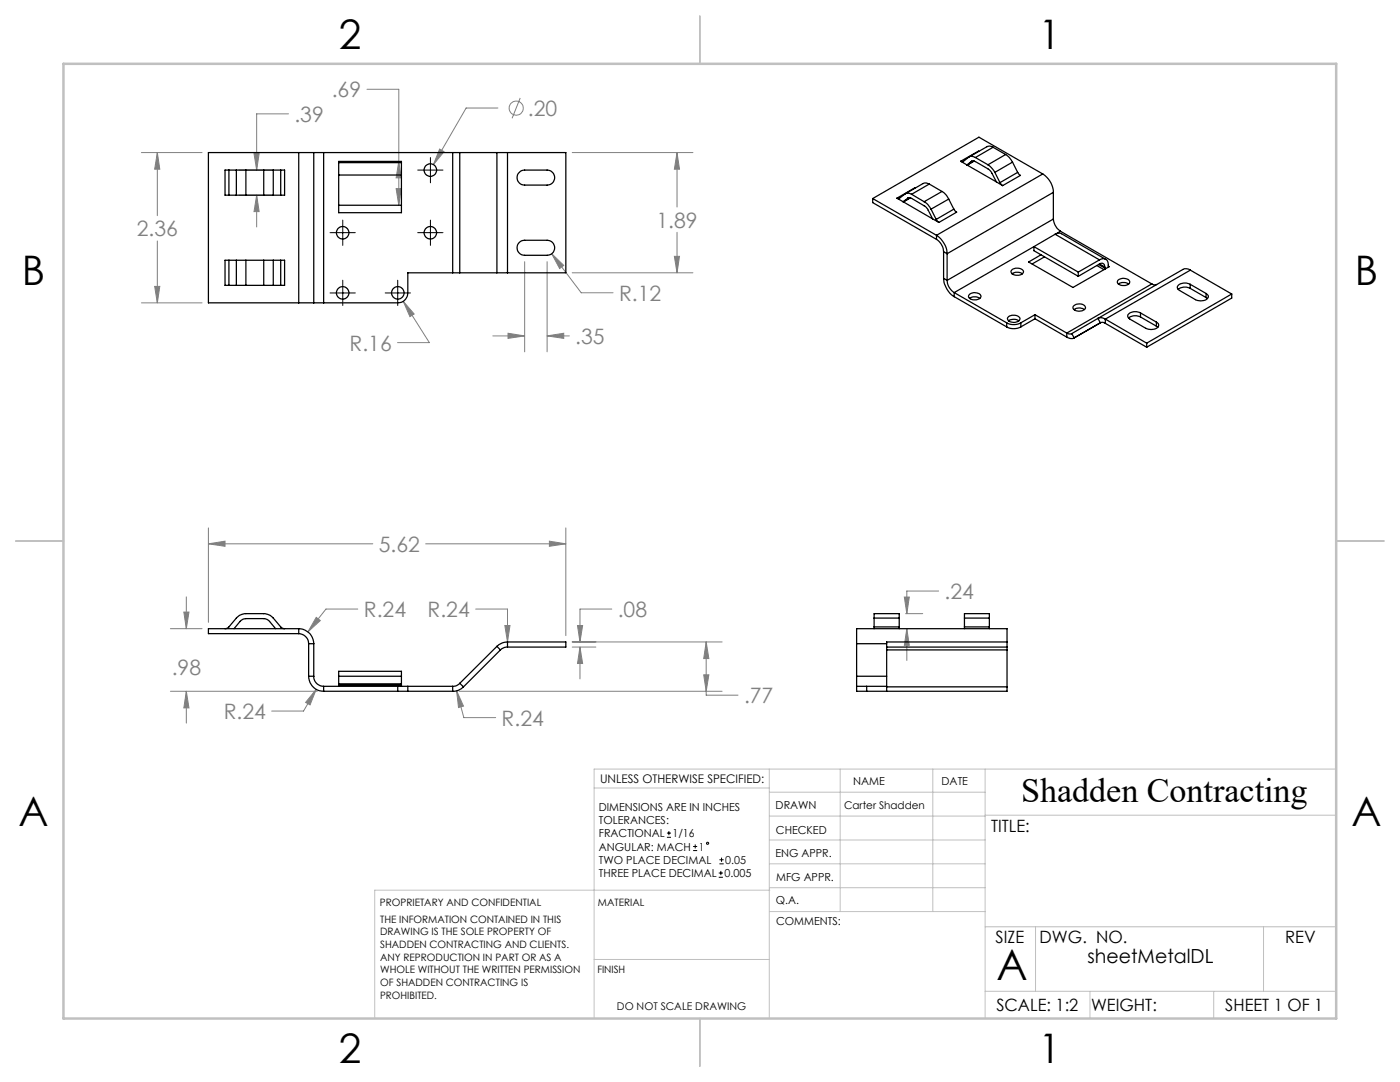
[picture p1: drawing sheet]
<svg xmlns="http://www.w3.org/2000/svg" width="279mm" height="216mm" viewBox="0 0 279 216" stroke-linecap="round" stroke-linejoin="round" font-family="sans-serif">
<g fill="none" stroke="#808080" stroke-width=".2">
<path d="M73.2 17.8h6.4v23.2M103.8 19.5l-1.6 4.1M28.2 30.4h12.1M31.4 30.4l.5 3.4h-1zM31.4 30.4v12.6M47.7 38.9h6.7M47.7 33.9h6.7M50.7 30.7h1l-.5 3.2zM51.2 38.9l.5 3.3h-1zM51.2 38.9v6.4M57.6 22.7h-6.4v11.2M79.1 37.6h1l-.5 3.4z"/>
<path d="M79.6 32.2l.5 3.3h-1zM87.7 29.7l.9 .6-2.1 2.5zM99.4 21.6h-6.4l-6.5 11.2M114.2 30.4h24.1M135.1 30.4l.5 3.4h-1zM135.1 30.4v10.9M30.9 57.1h1l-.5 3.3zM31.4 48.1v12.3M104.7 52.2v18M109.2 52.2v18M110.1 50.6l2.4 2.4-.8 .6zM110.1 50.6l5.9 7.8h6.3"/>
<path d="M114.2 54.4h24.1M134.6 51.2h1l-.5 3.2zM135.1 46.4v8M28.2 60.4h12.1M80.5 60.1l2.2 2.6-.9 .5zM80.5 60.1l5.2 8.3h-6.4M98.4 67h6.3M101.4 66.5l3.3 .5-3.3 .5zM109.2 67l3.3-.5v1zM109.2 67h4.4M37.2 119.1v6.3M41.6 108.5l3.3-.5v1z"/>
<path d="M41.6 105.3v18.9M41.6 108.5h32.8M84.9 108.5h28M109.6 108l3.3 .5-3.3 .5zM112.9 105.3v21.5M180.5 119.1h1l-.5 3.3zM187.3 117.9h-6.3v4.5M34 125.4h6.3M34 137.9h29.3M36.7 122.1h1l-.5 3.3zM37.2 137.9l.5 3.4h-1zM37.2 137.9v6.4"/>
<path d="M63.1 123.2l.8 .6-2.4 2.3zM63.1 137.5l-1.2 3.2-.9-.5zM63.1 137.5l-2.5 4.4h-6.4M71.4 121.5h-6.3l-3.6 4.6M91.1 137.8l1.4 3.1-1 .3zM91.1 137.8l1.5 5.4h6.3M91.6 137.9h52.5M94.9 121.5h6.4v6.6M100.8 124.8h1l-.5 3.3zM114.2 129.1h4.7M114.2 128.1h29.9M115.3 124.8h1l-.6 3.3z"/>
<path d="M115.7 129.1l.6 3.3h-1zM115.7 129.1v6.4M122.1 121.5h-6.4v6.6M140.4 134.7h1.1l-.6 3.2zM140.9 128.1l.6 3.3h-1.1zM140.9 128.1v10.6h6.4M180.7 122.4h3.4M181 125.4l.5 3.4h-1zM181 125.4v6.4"/>
<circle cx="103" cy="21.6" r="1.41"/>
</g>
<g fill="none" stroke="#000" stroke-width=".2">
<path d="M83.4 33.9h5M85.9 31.4v5.1M65.9 58.5h5M65.9 46.4h5M68.4 43.9v5.1M68.4 55.9v5.1M76.9 58.5h5M79.4 55.9v5.1M83.4 46.4h5M85.9 43.9v5.1M133.1 167.1h.8M133.1 166.2h.8"/>
<path d="M133.5 165.8v.9M138.3 169.7h.8M138.3 168.9h.8M138.7 168.5v.8M143.4 175h.9M143.4 174.2h.9M143.6 172.4h.8M143.6 171.6h.8M143.9 173.8v.8M144 171.1v.9"/>
<circle cx="141.2" cy="168.3" r=".22"/>
</g>
<g fill="none" stroke="#c0c0c0" stroke-width=".2">
<path d="M118.6 157.2h34.9M153.5 153.5v49.7M153.5 158.1h43.1M167.7 153.5v28.4M186.2 153.5v28.4M196.6 153.5v49.7M266.7 153.5h-148.1v49.7M153.5 167.6h43.1M153.5 162.8h43.1M153.5 172.4h43.1M153.5 177.1h43.1M153.6 177.6h-78.8v25.6"/>
<path d="M196.6 162.7h70.1M118.6 191.5h34.9M153.6 181.9h43M196.6 197.8h70.1M196.6 184.9h70.1M206.7 184.9v12.9M217.5 197.8v5.4M242.2 197.8v5.4M252.2 184.9v12.9"/>
</g>
<path d="M139.7 3.2v9.5M3.1 107.9h9.6M266.7 107.9h9.5M139.7 203.2v9.6" fill="none" stroke="#c0c0c0" stroke-width=".25"/>
<path d="M12.7 12.7h254v190.5h-254z" fill="none" stroke="#c0c0c0" stroke-width=".5"/>
<path d="M63.1 123.2l-1.6 2.9 2.4-2.3zM100.8 124.8l.5 3.3 .5-3.3zM63.1 137.5l-2.1 2.7 .9 .5zM91.1 137.8l.4 3.4 1-.3zM115.7 129.1l.6 3.3h-1zM115.3 124.8h1l-.6 3.3zM41.6 108.5l3.3-.5v1zM109.6 108l3.3 .5-3.3 .5zM36.7 122.1h1l-.5 3.3zM37.2 137.9l.5 3.4h-1zM140.9 128.1l.6 3.3h-1.1zM140.4 134.7h1.1l-.6 3.2zM87.7 29.7l-1.2 3.1 2.1-2.5zM101.4 66.5l3.3 .5-3.3 .5zM109.2 67l3.3-.5v1zM110.1 50.6l1.6 3 .8-.6zM51.2 38.9l.5 3.3h-1zM50.7 30.7h1l-.5 3.2zM79.6 32.2l.5 3.3h-1zM79.1 37.6h1l-.5 3.4zM80.5 60.1l1.3 3.1 .9-.5zM30.9 57.1h1l-.5 3.3zM31.4 30.4l.5 3.4h-1zM134.6 51.2h1l-.5 3.2zM135.1 30.4l.5 3.4h-1zM181 125.4l.5 3.4h-1zM180.5 119.1h1l-.5 3.3z" fill="#808080"/>
<g fill="none" stroke="#000" stroke-width=".25">
<path d="M45.7 33.9h-.8v5h.8M45.7 33.9h1.5M45.7 38.9h1.5M45.7 33.9v5M47.2 38.9h1.9M47.2 33.9h1.9M47.2 33.9v5M49.1 33.9v5M49.1 33.9h3.5M49.1 38.9h3.5M52.6 38.9h1.9M52.6 33.9h1.9"/>
<path d="M52.6 33.9v5M54.5 33.9h1.5M54.5 38.9h1.5M54.5 33.9v5M56 33.9h.8v5h-.8M56 33.9v5M59.6 30.4h3M59.6 30.4v30M59.6 30.4h-18v30h18M62.6 30.4h2M62.6 30.4v30M64.6 30.4v30"/>
<path d="M64.6 30.4h25.7M67.6 32.5v2.4M67.6 32.5v-.3h12.5v.3M67.6 34.9v7.5h12.5v-7.5M67.6 32.5h12.5M67.6 34.9h12.5M80.1 32.5v2.4M90.3 30.4h1.5M90.3 30.4v24M91.8 30.4h7.4M91.8 30.4v24M99.2 30.4h2.1"/>
<path d="M99.2 30.4v24M101.3 30.4v24M101.3 30.4h11.6v24h-11.6M103.6 34.4l.5-.4 .6-.1h4.5a1.5 1.5 0 0 1 1.5 1.5 1.5 1.5 0 0 1-1.5 1.5h-4.5a1.47 1.47 0 0 1-1.4-.9 1.47 1.47 0 0 1 .3-1.6zM174.2 39.6v.8l12.7 7.4M174.2 39.6l12.7 7.4M179 39.5l1.2 .8M181.1 39.6l.4-.2 .4 .2 2.8 1.6 .4 .5 1 2M181.1 39.6l-.9 .7M181.3 39.5l-.2 .1M181.7 39.5l-1.4 .8M181.9 38.8a1.25 1.25 0 0 0-1.3-.1l-1.1 .9-.5-.1"/>
<path d="M181.9 38.8l2.5 1.5M182.6 37.5l-3.6 2M185.5 36.7a1.32 1.32 0 0 0-1.3-.1l-3.5 2.1M185.5 36.7l-3.6 2.1M185.5 36.7l2.5 1.5M188 38.2a3.3 3.3 0 0 1 1.3 1.5M188 38.2l-3.6 2.1M189.3 39.7l-3.5 2M189.3 39.7l1.1 2M191.7 32.2l1.3 .7M193 32.9l5.9 3.4M193.9 32.2l.4-.1 .4 .1 2.7 1.7 .4 .4 1.1 2"/>
<path d="M193.9 32.2l-.9 .7M194 32.1l-.1 .1M194.4 32.1l-1.4 .8M194.7 31.4a1.15 1.15 0 0 0-1.4 0l-1.1 .9-.5-.1M194.7 31.4l2.5 1.5M195.3 30.2l-3.6 2M197.2 32.9l.7 .6 .6 .9M198.2 29.4a1.1 1.1 0 0 0-1.2-.1l-3.6 2M198.2 29.4l-3.5 2M198.2 29.4l2.5 1.4M198.5 34.4l1.1 2M198.9 36.3l1.2 .7"/>
<path d="M199.6 36.4l.5 .6M200.7 30.8l.8 .7 .6 .8M200.7 30.8l-3.5 2.1M202.1 32.3l-3.6 2.1M202.1 32.3l1 2.1M203.1 34.4l.6 .6-3.6 2M203.1 34.4l-3.5 2M208.1 34.7a4.6 4.6 0 0 1 2.1 3.7M208.1 34.7l-21.2 12.3M208.1 34.7l-12.7-7.3-21.2 12.2M210.2 38.4l-21.2 12.2M210.2 38.4v5.3"/>
<path d="M45.7 51.9h-.8v5h.8M45.7 51.9h1.5M45.7 56.9h1.5M45.7 51.9v5M47.2 56.9h1.9M47.2 51.9h1.9M47.2 51.9v5M49.1 51.9v5M49.1 51.9h3.5M49.1 56.9h3.5M52.6 56.9h1.9M52.6 51.9h1.9"/>
<path d="M52.6 51.9v5M54.5 51.9v5M54.5 51.9h1.5M54.5 56.9h1.5M56 51.9h.8v5h-.8M56 51.9v5M67.6 41h12.5M90.3 54.4h1.5M90.3 54.4h-8.9v4.1a1.97 1.97 0 0 1-2 1.9h-14.8M91.8 54.4h7.4M99.2 54.4h2.1M103.6 48.4l.5-.4 .6-.1h4.5a1.5 1.5 0 0 1 1.5 1.5 1.5 1.5 0 0 1-1.5 1.5h-4.5a1.49 1.49 0 0 1-1.4-.9 1.49 1.49 0 0 1 .3-1.6z"/>
<path d="M180.2 40.3l5.9 3.4M184.4 40.3a3.3 3.3 0 0 1 1.4 1.4M185.8 41.7l1 2.1M186.1 43.7l1.3 .7M186.8 43.8l.6 .6M186.9 47a4.8 4.8 0 0 1 2.1 3.6M186.9 47.8a3.1 3.1 0 0 1 1.4 2.4M186.9 47v.8M188.3 55.5a4.8 4.8 0 0 0 2.1 3.7M188.3 50.2l.7 .4M188.3 55.5l.7 .5M188.3 50.2v5.3"/>
<path d="M189 56a3 3 0 0 0 1.4 2.4M189 50.6v5.4M190.4 41.7l.5 .6-3.5 2.1M190.4 41.7l-3.6 2.1M190.4 58.4l10.5 6M190.4 58.4v.8M190.4 59.2l10.5 6M193.5 59.5a1.99 1.99 0 0 1 2 0M193.6 58.7a1.5 1.5 0 0 1 2.2 .5 1.55 1.55 0 0 1-2.5 0zM201.9 53.9a1.65 1.65 0 0 1 2.4 .2 1.41 1.41 0 0 1-2.3 .5l-.2-.4zM202 54.6a1.86 1.86 0 0 1 2 0M206.3 49.2l-15.9 9.2"/>
<path d="M206.3 49.2l8.9 5.1M206.3 49.2v.8l8.9 5.1M207.8 50.8l-2.5 1.5 8.8 5.1 6.4-3.7M208.5 51.3l-2.5 1.4M210.2 43.7a3.3 3.3 0 0 0 1.4 2.4M210.2 43.7l-21.2 12.3M211.6 46.1l-5.3 3.1M211.6 46.1l18.3 10.6M215.2 54.3v.8M218.9 53l1.4 .8M219.3 52.8l1.2 .7M219.4 52.7a.65 .65 0 0 1 .8-.1 .65 .65 0 0 1 .3 .7"/>
<path d="M219.4 51.9a1.12 1.12 0 0 1 1.4-.1 1.12 1.12 0 0 1 .4 1.3M219.4 52.7l-4.2 2.4M219.4 51.9l-4.2 2.4M219.4 52.7l1.1 .6M220.5 53.5v.2M220.5 53.3v.2M220.7 51.8l-9.1-5.3-1 .2 8.8 5.2M221.2 53.1l.2 .1M221.4 53.2l-.9 .5M223.1 56a1.64 1.64 0 0 1 2.4 .2 1.2 1.2 0 0 1-1.7 .7 .67 .67 0 0 1-.7-.9zM223.2 56.7a1.99 1.99 0 0 1 2 0M229.9 56.7l.6 .2 .3-.1"/>
<path d="M229.9 56.7l-17 9.8M237.5 56.7a1.86 1.86 0 0 0-2.5 .6l.2 .5 3.4 2a1.82 1.82 0 0 0 2.6-.6l-.5-.6M237.5 57.5a2.16 2.16 0 0 0-2.4 .2M237.5 56.7l3.2 1.9M237.5 56.7v.8M237.5 57.5l3.2 1.9M237.6 53.9a1.44 1.44 0 0 0-1.5-.1l-17 9.7M237.6 53.9l-17 9.8M237.6 53.9l8.2 4.8M240.7 59.4l.2 .2M240.7 58.6v.8M245.8 58.7l-17 9.8"/>
<path d="M245.8 58.7v.8l-17 9.8M59.6 60.4h3M62.6 60.4h2M200.9 64.4a2.96 2.96 0 0 0 2.8 0M200.9 65.2a2.96 2.96 0 0 0 2.8 0M200.9 64.4v.8M201.2 63.3a1.65 1.65 0 0 1 2.4 .2 1.41 1.41 0 0 1-2.3 .5l-.3-.4zM201.3 64a1.86 1.86 0 0 1 2 0M203.7 64.4v.8M206.6 62.8l6.3 3.7M206.6 62.8l-2.9 1.6M206.6 62.8v.8"/>
<path d="M206.6 63.6l6.3 3.7M206.6 63.6l-2.9 1.6M212.9 66.5l.4 .1h.6M212.9 67.3a1.44 1.44 0 0 0 1.5 .1M212.9 66.5v.8M213.9 66.6l.5 .8M214.3 61a1.6 1.6 0 0 1 2.3 .2 1.03 1.03 0 0 1-1.4 .9 .78 .78 0 0 1-.8-.3 .78 .78 0 0 1-.1-.8zM214.3 61.8a1.86 1.86 0 0 1 2.1 0M219.1 63.5a1.44 1.44 0 0 1 1.5 .2M219.1 63.5l.5 .9M219.1 63.5l-5.2 3.1M219.6 64.4a.87 .87 0 0 1 1 .1"/>
<path d="M219.6 64.4l-5.2 3M220.6 63.7l8.2 4.8M220.6 64.5l8.2 4.8M220.6 63.7v.8M227.6 62.4a1.8 1.8 0 0 0-2.5 .6l.1 .4 .3 .3 3.2 1.8a2.07 2.07 0 0 0 2.5-.4l-.1-.5-.3-.3M227.6 63.3a2.09 2.09 0 0 0-2.4 .2M227.6 62.4l3.2 1.9M227.6 62.4v.9M227.6 63.3l3.2 1.8M228.8 68.5v.8M230.8 65.1l.3 .2M230.8 64.3v.8"/>
<path d="M44.9 125.4l.6-.2 1.7-1.9a2.61 2.61 0 0 1 1.9-.9h3.5a2.61 2.61 0 0 1 1.9 .9l1.7 1.9 .6 .2M46.7 125.4l1.2-1.4a1.47 1.47 0 0 1 1.2-.6h3.5a1.47 1.47 0 0 1 1.2 .6l1.2 1.4M59.6 125.4a3.1 3.1 0 0 1 3 3M59.6 126.4a2.04 2.04 0 0 1 2 2M59.6 125.4v1M59.6 125.4h-18v1h18M61.6 134.9a3 3 0 0 0 3 3M61.6 128.4h1M61.6 134.9h1M61.6 128.4v6.5M62.6 134.9a1.97 1.97 0 0 0 2 2M62.6 128.4v6.5"/>
<path d="M64.6 136.9v1M64.6 137.9h14.8M64.6 136.9h14.8M67.6 134.9v1.6M67.6 136.7v.2M67.6 134.9h12.5M67.6 134.9v-1h12.5v1M67.6 136.5v.2M67.6 136.5h12.5M67.6 136.7h12.5M79.4 137.9h2M79.4 136.9h2"/>
<path d="M79.4 136.9v1M80.1 134.9v1.6M80.1 136.7v.2M80.1 136.5v.2M81.4 137.9h8.9M81.4 136.9h8.9M81.4 136.9v1M90.3 136.9v1M91.8 136.3a1.78 1.78 0 0 1-1.5 .6M91.8 136.3l.7 .8M92.5 137.1a2.88 2.88 0 0 1-2.2 .8M99.2 129l.7 .7"/>
<path d="M99.2 129l-7.4 7.3M99.9 129.7l-7.4 7.4M101.3 128.1a3.1 3.1 0 0 0-2.1 .9M101.3 129.1a1.91 1.91 0 0 0-1.4 .6M101.3 128.1v1M101.3 128.1h11.6v1h-11.6M171 136.9h2M171 136.9v1h2M171 134.9v2M171 128.4h6M171 134.9h6M171 128.4v6.5"/>
<path d="M173 136.9h4M173 136.9v1M174.4 125.1v.3M174.4 123.3v-.9h5.1v.9M174.4 125.1h5.1M174.4 123.3h5.1M174.4 123.3v1.8M177 129.1v.6M177 137.1v.8M177 129.1h24M177 129.7v7.4M177 129.7h24"/>
<path d="M177 137.1h24M179.5 125.1v.3M179.5 123.3v1.8M192.5 125.1v.3M192.5 123.3v-.9h4.9v.9M192.5 125.1h4.9M192.5 123.3h4.9M192.5 123.3v1.8M197.4 125.1v.3M197.4 123.3v1.8M201 129.1v.6M201 137.1v.8h-28"/>
<path d="M201 128.1v-2.7h-30v3M201 128.1h-24v1M201 128.1v1M201 129.7v7.4"/>
<circle cx="85.9" cy="34" r="1.26"/>
<circle cx="68.4" cy="46.5" r="1.24"/>
<circle cx="68.4" cy="58.4" r="1.24"/>
<circle cx="79.4" cy="58.4" r="1.24"/>
<circle cx="85.9" cy="46.5" r="1.24"/>
</g>
<text font-size="8.5" x="198.9" y="195.5">A</text>
<g font-size="8.1">
<text x="67.6" y="9.7">2</text>
<text x="207.3" y="9.7">1</text>
<text x="4.4" y="57">B</text>
<text x="270.4" y="57">B</text>
<text x="3.7" y="164.9">A</text>
<text x="269.7" y="164.9">A</text>
<text x="67.6" y="212.2">2</text>
<text x="207.3" y="212.2">1</text>
</g>
<text font-size="6.9" x="203.8" y="160.1">Shadden Contracting</text>
<g font-size="4.2" fill="#808080">
<text x="66.2" y="19.4">.69</text>
<text x="105.4" y="23.1">.20</text>
<text x="58.8" y="24.3">.39</text>
<text x="27.3" y="47.2">2.36</text>
<text x="131" y="45.4">1.89</text>
<text x="123.6" y="60">R.12</text>
<text x="69.8" y="69.9">R.16</text>
<text x="114.8" y="68.6">.35</text>
<text x="75.6" y="110.1">5.62</text>
<text x="188.5" y="119.5">.24</text>
<text x="72.6" y="123.1">R.24</text>
<text x="85.3" y="123.1">R.24</text>
<text x="123.3" y="123.1">.08</text>
<text x="34.3" y="134.7">.98</text>
<text x="44.6" y="143.5">R.24</text>
<text x="148.5" y="140.3">.77</text>
<text x="100.1" y="144.8">R.24</text>
</g>
<text font-size="3.9" x="217" y="192.1">sheetMetalDL</text>
<g font-size="3.4">
<text x="197.8" y="166">TITLE:</text>
<text x="198.7" y="188.1">SIZE</text>
<text x="207.5" y="188.1">DWG. NO.</text>
<text x="256.5" y="188.2">REV</text>
<text x="198.8" y="201.7">SCALE: 1:2</text>
<text x="217.7" y="201.8">WEIGHT:</text>
<text x="244.5" y="201.7">SHEET 1 OF 1</text>
</g>
<text font-size="2.4" x="119.8" y="156.2">UNLESS OTHERWISE SPECIFIED:</text>
<g font-size="2.2">
<text x="119.5" y="161.8">DIMENSIONS ARE IN INCHES</text>
<text x="154.8" y="161.4">DRAWN</text>
<text x="170.2" y="156.7">NAME</text>
<text x="187.9" y="156.7">DATE</text>
<text x="119.5" y="164.4">TOLERANCES:</text>
<text x="119.5" y="167.1">FRACTIONAL</text>
<text x="134.2" y="167.1">1/16</text>
<text x="154.9" y="166.3">CHECKED</text>
<text x="119.5" y="172.4">TWO PLACE DECIMAL</text>
<text x="119.5" y="169.7">ANGULAR: MACH</text>
<text x="139.5" y="169.7">1</text>
<text x="144.7" y="172.4">0.05</text>
<text x="154.8" y="171">ENG APPR.</text>
<text x="119.5" y="175">THREE PLACE DECIMAL</text>
<text x="144.6" y="175">0.005</text>
<text x="154.9" y="175.7">MFG APPR.</text>
<text x="154.9" y="180.4">Q.A.</text>
<text x="154.9" y="184.6">COMMENTS:</text>
</g>
<g font-size="2.1">
<text x="168.5" y="161.5">Carter Shadden</text>
<text x="123.1" y="201.6">DO NOT SCALE DRAWING</text>
</g>
<g font-size="2">
<text x="75.8" y="180.7">PROPRIETARY AND CONFIDENTIAL</text>
<text x="75.9" y="184.1">THE INFORMATION CONTAINED IN THIS</text>
<text x="119.3" y="180.7">MATERIAL</text>
<text x="75.9" y="186.7">DRAWING IS THE SOLE PROPERTY OF</text>
<text x="75.9" y="189.2">SHADDEN CONTRACTING AND CLIENTS.</text>
<text x="75.9" y="191.7">ANY REPRODUCTION IN PART OR AS A</text>
<text x="75.9" y="194.2">WHOLE WITHOUT THE WRITTEN PERMISSION</text>
<text x="75.9" y="196.8">OF SHADDEN CONTRACTING IS</text>
<text x="119.2" y="194.2">FINISH</text>
<text x="75.9" y="199.3">PROHIBITED.</text>
</g>
</svg>
